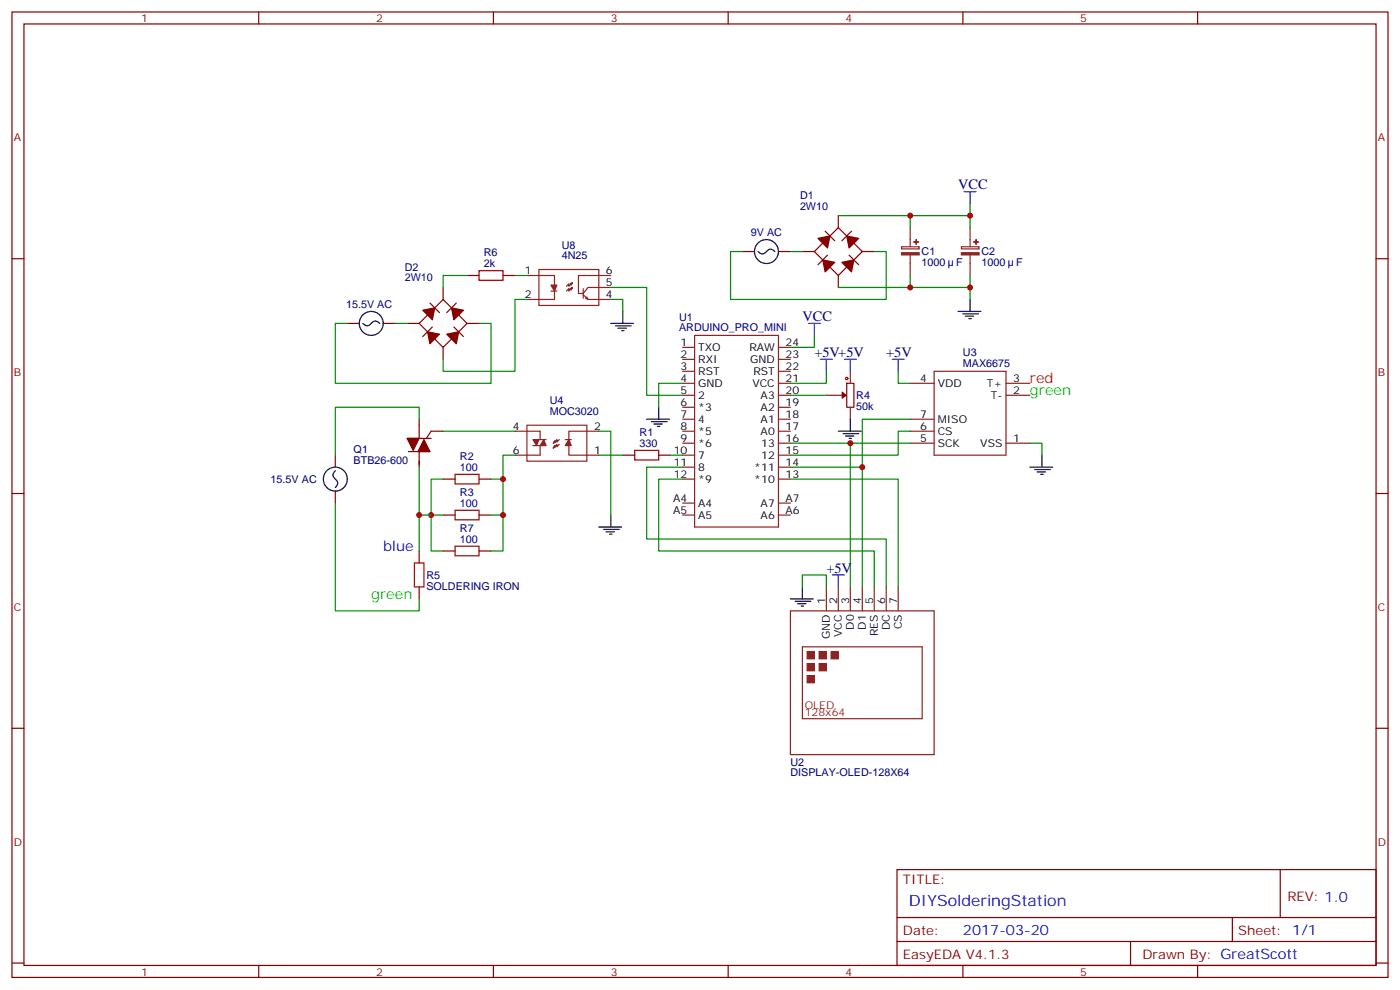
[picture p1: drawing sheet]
<svg xmlns="http://www.w3.org/2000/svg" width="412mm" height="292mm" viewBox="0 0 412 292" stroke-linecap="round" stroke-linejoin="round" font-family="sans-serif">
<g fill="none" stroke="#870000" stroke-width=".35">
<path d="M3.5 3.5h405.4v284.4h-405.4zM7.1 7.1h398.2v277.2h-398.2zM76.2 3.5v3.6M145.3 3.5v3.6M214.5 3.5v3.6M283.6 3.5v3.6M352.8 3.5v3.6M3.5 76.2h3.6M405.3 76.2h3.6M249.4 112.9h2.1v7h-2.1zM119.9 129.1h7.1M120.3 133h6.3"/>
<path d="M123.5 123.5v5.6M123.5 133v4.6M130.5 127h-3.5l-1.4 2.1M183.4 134.1h3.6M194 134.1h3.6M3.5 145.3h3.6M130.5 141.1h3.6M141.1 141.1h3.5M405.3 145.3h3.6M3.5 214.5h3.6M405.3 214.5h3.6M264.2 256.1h141.1v28.2h-141.1z"/>
<path d="M377.1 256.1v14.1M264.2 270.2h141.1M264.2 277.3h141.1M333 277.3v7M363 270.2v7.1M3.5 283.6h3.6M76.2 284.3v3.6M145.3 284.3v3.6M214.5 284.3v3.6M283.6 284.3v3.6M352.8 284.3v3.6M405.3 283.6h3.6"/>
</g>
<g fill="none" stroke="#8c2424" stroke-width=".35">
<path d="M204.6 98.8h24.7v56.4h-24.7zM201.1 116.4h3.5M201.1 119.9h3.5M201.1 112.9h3.5M201.1 105.8h3.5M201.1 102.3h3.5M201.1 109.4h3.5M229.3 116.4h3.5M229.3 119.9h3.5M229.3 112.9h3.5M229.3 105.8h3.5M229.3 102.3h3.5"/>
<path d="M229.3 109.4h3.5M243.4 116.4h4.6M250.5 109.4v3.5M250.5 119.9v3.6M268.1 112.9h7.1M275.2 109.4h21.1v24.7h-21.1zM296.3 116.4h7.1M296.3 112.9h7.1M151.7 127h7.4v2.5M155.2 125.2h17.7v10.6h-17.7zM157 131.2h2.5M158.4 129.5h2.5"/>
<path d="M159.1 131.2v2.9h-7.4M163.3 131.2l.4 .4-.7 .3zM164.7 130.9l-.7 .7v-.7l-1 1M164.7 129.5l-.7 .7v-.7l-1 1 .7-.3-.4-.4-.3 .7M166.5 129.5h1.8M167.6 131.2v2.9h8.8M176.4 127h-8.8v2.5M201.1 123.5h3.5M201.1 127h3.5M201.1 130.5h3.5M201.1 134.1h3.5M201.1 137.6h3.5"/>
<path d="M229.3 123.5h3.5M229.3 127h3.5M229.3 130.5h3.5M229.3 134.1h3.5M229.3 137.6h3.5M268.1 123.5h7.1M268.1 127h7.1M268.1 130.5h7.1M296.3 130.5h7.1M201.1 141.1h3.5M201.1 148.2h3.5M201.1 151.7h3.5"/>
<path d="M229.3 141.1h3.5M229.3 148.2h3.5M229.3 151.7h3.5M232.8 179.9h42.4v42.3h-42.4zM243.4 172.9v7M246.9 172.9v7M250.5 172.9v7M254 172.9v7M257.5 172.9v7M261.1 172.9v7M264.6 172.9v7M236.4 190.5h35.2v21.2h-35.2z"/>
</g>
<g fill="#8c2424" stroke="#8c2424" stroke-width=".35">
<path d="M237.8 191.9h2.1v2.1h-2.1z"/>
<path d="M241.3 191.9h2.1v2.1h-2.1z"/>
<path d="M237.8 195.4h2.1v2.2h-2.1z"/>
<path d="M244.8 191.9h2.1v2.1h-2.1z"/>
<path d="M237.8 199h2.1v2.1h-2.1z"/>
<path d="M241.3 195.4h2.1v2.2h-2.1z"/>
<path d="M167.6 129.5l.7 1.7h-1.8z"/>
<path d="M160.2 129.5l.7 1.7h-1.8z"/>
<path d="M157 129.5h1.7l-.7 1.7z"/>
</g>
<g fill="#870000" stroke="#870000" stroke-width=".35">
<path d="M119.9 129.1h3.6l-1.8 3.5z"/>
<path d="M124.9 129.5l1.7 3.5h-3.5z"/>
<path d="M248.1 115.5l1.1 .9-1.1 .9z"/>
</g>
<g fill="none" stroke="#a10000" stroke-width=".35">
<path d="M134.1 139.7h7v2.8h-7zM187 132.6h7v2.9h-7z"/>
<circle cx="249.4" cy="111.5" r=".35"/>
</g>
<path d="M201.1 137.6h-10.6v21.2h70.6v14.1M232.8 130.5h17.7v42.4M232.8 137.6h21.2v35.3M250.5 130.5h17.6M201.1 141.1h-7.1v21.2h63.5v10.6M232.8 141.1h31.8v31.8" fill="none" stroke="#008700" stroke-width=".35"/>
<circle cx="250.5" cy="130.5" r=".88" fill="#c00"/>
<path d="M268.1 127h-3.5v7.1h-31.8M268.1 123.5h-14.1v14.1" fill="none" stroke="#008700" stroke-width=".35"/>
<circle cx="254" cy="137.6" r=".88" fill="#c00"/>
<g fill="none" stroke="#000" stroke-width=".35">
<path d="M223.3 74.1l.6 .5a1.97 1.97 0 0 0 2.4-1l.8-.2 1.1 .7M246.9 127h6.7M248.4 127.7h4.5M249.1 128.4h2.4M250.1 129.1h.7M250.5 123.5v3.5M303.4 137.6h6.7M304.8 138.3h4.6M305.5 139h2.5M306.6 139.7h.7M306.9 134.1v3.5M176.4 155.2h6.7"/>
<path d="M177.8 155.9h4.6M178.5 156.6h2.5M179.6 157.3h.7M179.9 151.7v3.5M232.8 176.4h6.7M234.2 177.1h4.6M234.9 177.8h2.5M236 178.5h.7M236.4 172.9v3.5"/>
<circle cx="225.8" cy="74.1" r="3.5"/>
</g>
<path d="M241.7 105.8h3.5M243.4 105.8v3.6M248.7 105.8h3.5M250.5 105.8v3.6M262.8 105.8h3.5M264.6 105.8v3.6M245.2 169.3h3.5M246.9 169.3v3.6" fill="none" stroke="#00f" stroke-width=".35"/>
<g fill="none" stroke="#008700" stroke-width=".35">
<path d="M218.7 74.1h-3.5v14.1h45.9v-14.1h-3.6M232.8 74.1h3.6M246.9 63.5h38.9v3.5M268.1 63.5v3.5M285.8 81.1v3.6h-38.9M232.8 116.4h10.6M243.4 109.4v3.5h-10.6M264.6 109.4v3.5h3.5M176.4 127h3.5v24.7M176.4 134.1h7M197.6 134.1h3.5M303.4 130.5h3.5v3.6"/>
<path d="M236.4 172.9v-3.6h7v3.6"/>
</g>
<path d="M218.7 74.1h3.5M229.3 74.1h3.5M236.4 74.1h3.5M239.9 74.1l7-7.1 7.1 7.1-7.1 7zM243.1 68.1l2.8 2.8M243.8 75.1l-2.9 2.9M246.9 63.5v3.5M250.1 75.1l2.8 2.9M250.8 68.1l-2.8 2.8M254 74.1h3.5M246.9 81.1v3.6" fill="none" stroke="#870000" stroke-width=".35"/>
<g fill="#870000" stroke="#870000" stroke-width=".35">
<path d="M242.4 76.6l3.5 .7-2.8 2.8z"/>
<path d="M240.9 70.2l3.6-.7-.7 3.5z"/>
<path d="M248 77.3l3.5-.7-.7 3.5z"/>
<path d="M249.4 69.5l3.5 .7-2.8 2.8z"/>
</g>
<path d="M265.6 72.7h5.2v.6h-5.2zM268.1 67v5.7M268.1 75.1v6M283.2 72.7h5.2v.6h-5.2zM285.8 67v5.7M285.8 75.1v6" fill="none" stroke="#8c2424" stroke-width=".35"/>
<g fill="#8c2424" stroke="#8c2424" stroke-width=".35">
<path d="M265.6 74.4h5.2v.7h-5.2z"/>
<path d="M269.2 71.3h1.4z"/>
<path d="M269.9 70.6v1.4z"/>
<path d="M283.2 74.4h5.2v.7h-5.2z"/>
<path d="M286.8 71.3h1.4z"/>
<path d="M287.5 70.6v1.4z"/>
</g>
<circle cx="268.1" cy="63.5" r=".88" fill="#c00"/>
<path d="M268.1 81.1v3.6" fill="none" stroke="#008700" stroke-width=".35"/>
<circle cx="268.1" cy="84.7" r=".88" fill="#c00"/>
<path d="M284 56.4h3.5M285.8 56.4v3.6" fill="none" stroke="#00f" stroke-width=".35"/>
<path d="M285.8 60v3.5" fill="none" stroke="#008700" stroke-width=".35"/>
<circle cx="285.8" cy="63.5" r=".88" fill="#c00"/>
<path d="M238.1 95.2h3.6M239.9 95.2v3.6" fill="none" stroke="#00f" stroke-width=".35"/>
<path d="M239.9 98.8v3.5h-7.1M285.8 84.7v3.5" fill="none" stroke="#008700" stroke-width=".35"/>
<path d="M122.1 165.8h2.8v7.1h-2.8z" fill="none" stroke="#a10000" stroke-width=".35"/>
<path d="M98.8 134.1v3.5M98.8 144.6v3.6M123.5 162.3v3.5M123.5 172.9v3.5" fill="none" stroke="#870000" stroke-width=".35"/>
<g fill="none" stroke="#000" stroke-width=".35">
<path d="M282.2 91.7h6.7M283.6 92.4h4.6M284.3 93.1h2.5M285.4 93.8h.7M285.8 88.2v3.5M98.8 138.6l-.5 .7a1.97 1.97 0 0 0 .9 2.3l.3 .8-.7 1.2"/>
<circle cx="98.8" cy="141.1" r="3.5"/>
</g>
<circle cx="285.8" cy="84.7" r=".88" fill="#c00"/>
<g fill="none" stroke="#000" stroke-width=".35">
<path d="M106.9 95.2l.6 .6a1.97 1.97 0 0 0 2.4-1l.8-.3 1.1 .7M179.9 95.2h6.7M181.3 96h4.6M182 96.7h2.5M183.1 97.4h.7M183.4 91.7v3.5M194 119.9v3.6M190.5 123.5h6.7M191.9 124.2h4.6M192.6 124.9h2.5M193.7 125.6h.7"/>
<circle cx="109.4" cy="95.2" r="3.5"/>
</g>
<g fill="none" stroke="#008700" stroke-width=".35">
<path d="M102.3 95.2h-3.5v17.7h45.8v-17.7h-3.5M116.4 95.2h3.5M137.6 81.1h-7.1v3.6M151.7 81.1h3.5M155.2 88.2h-3.5v21.2h-21.2v-3.6M179.9 84.7h10.6v31.7h10.6M179.9 88.2h3.5v3.5M201.1 112.9h-7.1v7M123.5 137.6v24.7M123.5 123.5v-3.6h-24.7v14.2M130.5 127h21.2M151.7 134.1h-3.5v7h-3.6"/>
<path d="M98.8 148.2v31.7h24.7v-3.5M148.2 141.1v10.6h-3.6"/>
</g>
<g fill="none" stroke="#870000" stroke-width=".35">
<path d="M102.3 95.2h3.5M112.9 95.2h3.5M119.9 95.2h3.6M126.6 89.3l2.9 2.8M127.4 96.3l-2.9 2.8M130.5 88.2l7.1 7-7.1 7.1-7-7.1zM130.5 84.7v3.5M133.7 96.3l2.8 2.8M134.4 89.3l-2.8 2.8M137.6 95.2h3.5M137.6 81.1h3.5M148.2 81.1h3.5"/>
<path d="M130.5 102.3v3.5M130.5 151.7h3.6M141.1 151.7h3.5M130.5 162.3h3.6M141.1 162.3h3.5"/>
</g>
<g fill="#870000" stroke="#870000" stroke-width=".35">
<path d="M125.9 97.7l3.6 .7-2.9 2.8z"/>
<path d="M124.5 91.4l3.6-.7-.7 3.5z"/>
<path d="M131.6 98.4l3.5-.7-.7 3.5z"/>
<path d="M133 90.7l3.5 .7-2.8 2.8z"/>
</g>
<path d="M158.7 79.4h17.7v10.6h-17.7zM155.2 81.1h8.1v2.9M162.3 85.7h1.7M163.3 85.7v2.5h-8.1M167.9 83.6l.7-.3-.3 .7zM168.6 83.3l-1 1v-.7l-.7 .7M168.6 84.7l-.3 .7-.4-.4 .7-.3-1 1v-.7l-.7 .7M171.8 85v2.8M171.8 86.8l1.4 1.4M172.5 87.8l.4-.3 .3 .7zM173.2 88.2h6.7M179.9 81.1h-9.5v5.3h1.4l1.4-1.7h6.7" fill="none" stroke="#8c2424" stroke-width=".35"/>
<path d="M162.3 84h1.7l-.7 1.7z" fill="#8c2424" stroke="#8c2424" stroke-width=".35"/>
<path d="M141.1 79.7h7.1v2.9h-7.1zM134.1 150.3h7v2.8h-7zM134.1 160.9h7v2.8h-7z" fill="none" stroke="#a10000" stroke-width=".35"/>
<circle cx="148.2" cy="141.1" r=".88" fill="#c00"/>
<path d="M148.2 151.7v10.6h-3.6" fill="none" stroke="#008700" stroke-width=".35"/>
<circle cx="148.2" cy="151.7" r=".88" fill="#c00"/>
<path d="M130.5 151.7h-3.5v10.6h3.5M130.5 141.1h-3.5v10.6" fill="none" stroke="#008700" stroke-width=".35"/>
<circle cx="127" cy="151.7" r=".88" fill="#c00"/>
<path d="M123.5 151.7h3.5" fill="none" stroke="#008700" stroke-width=".35"/>
<circle cx="123.5" cy="151.7" r=".88" fill="#c00"/>
<text font-size="4.6" fill="#00f" x="267.8" y="266.7">DIYSolderingStation</text>
<g font-size="4.2" fill="#000080">
<text x="282.2" y="55.7">VCC</text>
<text x="236.4" y="94.5">VCC</text>
<text x="239.9" y="105.1">+5V+5V</text>
<text x="261.1" y="105.1">+5V</text>
<text x="243.4" y="168.6">+5V</text>
</g>
<text font-size="4.2" fill="#f00" x="303.4" y="112.9">red</text>
<g font-size="4.2" fill="#0f0">
<text x="303.4" y="116.4">green</text>
<text x="109.4" y="176.4">green</text>
</g>
<g font-size="4.2" fill="#00f">
<text x="112.9" y="162.3">blue</text>
<text x="283.6" y="275.5">2017-03-20</text>
</g>
<g font-size="3.9" fill="#800">
<text x="266" y="260.4">TITLE:</text>
<text x="379.2" y="265.3">REV: 1.0</text>
<text x="266" y="275.5">Date:</text>
<text x="364.8" y="275.5">Sheet: 1/1</text>
<text x="266" y="282.6">EasyEDA V4.1.3</text>
<text x="336.5" y="282.6">Drawn By: GreatScott</text>
</g>
<g font-size="3.2" fill="#800">
<text x="41.6" y="6.5">1</text>
<text x="110.8" y="6.5">2</text>
<text x="179.9" y="6.5">3</text>
<text x="249.1" y="6.5">4</text>
<text x="318.2" y="6.5">5</text>
<text x="4.1" y="41.6">A</text>
<text x="405.9" y="41.6">A</text>
<text x="4.1" y="110.8">B</text>
<text x="405.9" y="110.8">B</text>
<text x="4.1" y="179.9">C</text>
<text x="405.9" y="179.9">C</text>
<text x="4.1" y="249.1">D</text>
<text x="405.9" y="249.1">D</text>
<text x="41.6" y="287.3">1</text>
<text x="110.8" y="287.3">2</text>
<text x="179.9" y="287.3">3</text>
<text x="249.1" y="287.3">4</text>
<text x="318.2" y="287.3">5</text>
</g>
<g font-size="3.2" fill="#000080">
<text x="235.7" y="58.6">D1</text>
<text x="235.7" y="61.7">2W10</text>
<text x="221.2" y="69.5">9V AC</text>
<text x="142.5" y="75.5">R6</text>
<text x="165.5" y="76.4">4N25</text>
<text x="165.5" y="73.2">U8</text>
<text x="271.5" y="75.2">C1</text>
<text x="289.1" y="75.2">C2</text>
<text x="119.2" y="82.9">2W10</text>
<text x="119.2" y="79.7">D2</text>
<text x="142.5" y="78.7">2k</text>
<text x="271.5" y="78.4">1000</text>
<text x="281.7" y="78.4">F</text>
<text x="289.1" y="78.4">1000</text>
<text x="299.3" y="78.4">F</text>
<text x="102" y="90.7">15.5V AC</text>
<text x="200" y="94.6">U1</text>
<text x="200" y="97.5">ARDUINO_PRO_MINI</text>
<text x="283.6" y="104.8">U3</text>
<text x="283.6" y="108.1">MAX6675</text>
<text x="161.9" y="119.1">U4</text>
<text x="252.2" y="117.5">R4</text>
<text x="161.9" y="122.2">MOC3020</text>
<text x="252.2" y="120.8">50k</text>
<text x="188.4" y="131.6">330</text>
<text x="188.4" y="128.4">R1</text>
<text x="104.2" y="136.7">BTB26-600</text>
<text x="104.2" y="133.5">Q1</text>
<text x="135.5" y="135.5">R2</text>
<text x="79.7" y="142.2">15.5V AC</text>
<text x="135.5" y="138.6">100</text>
<text x="135.5" y="149.2">100</text>
<text x="135.5" y="146.1">R3</text>
<text x="135.5" y="159.8">100</text>
<text x="135.5" y="156.6">R7</text>
<text x="125.6" y="173.7">SOLDERING IRON</text>
<text x="125.6" y="170.5">R5</text>
<text x="232.8" y="225.5">U2</text>
<text x="232.8" y="228.7">DISPLAY-OLED-128X64</text>
</g>
<g font-size="3.2">
<text x="154.6" y="80.8">1</text>
<text x="178.5" y="80.8">6</text>
<text x="154.6" y="87.8">2</text>
<text x="178.5" y="87.8">4</text>
<text x="178.5" y="84.3">5</text>
<text x="200.5" y="102">1</text>
<text x="231.4" y="102">24</text>
<text x="200.5" y="105.5">2</text>
<text x="205.7" y="106.9">RXI</text>
<text x="205.7" y="103.4">TXO</text>
<text x="220.7" y="103.4">RAW</text>
<text x="221" y="106.9">GND</text>
<text x="231.4" y="105.5">23</text>
<text x="200.5" y="112.5">4</text>
<text x="200.5" y="109">3</text>
<text x="205.7" y="113.9">GND</text>
<text x="205.7" y="110.4">RST</text>
<text x="221.6" y="113.9">VCC</text>
<text x="221.9" y="110.4">RST</text>
<text x="231.4" y="109">22</text>
<text x="231.4" y="112.5">21</text>
<text x="271" y="112.5">4</text>
<text x="276.2" y="113.9">VDD</text>
<text x="290.7" y="113.9">T+</text>
<text x="298.4" y="112.5">3</text>
<text x="200.5" y="116.1">5</text>
<text x="200.5" y="119.6">6</text>
<text x="205.7" y="117.5">2</text>
<text x="224.1" y="117.5">A3</text>
<text x="231.4" y="119.6">19</text>
<text x="231.4" y="116.1">20</text>
<text x="291.9" y="117.5">T-</text>
<text x="298.4" y="116.1">2</text>
<text x="200.5" y="123.1">7</text>
<text x="205.7" y="121">*3</text>
<text x="205.7" y="124.5">4</text>
<text x="224.1" y="124.5">A1</text>
<text x="224.1" y="121">A2</text>
<text x="231.4" y="123.1">18</text>
<text x="271" y="123.1">7</text>
<text x="276.2" y="124.5">MISO</text>
<text x="151.1" y="126.6">4</text>
<text x="175" y="126.6">2</text>
<text x="200.5" y="126.6">8</text>
<text x="200.5" y="130.2">9</text>
<text x="205.7" y="128.1">*5</text>
<text x="205.7" y="131.6">*6</text>
<text x="224.1" y="128.1">A0</text>
<text x="224.2" y="131.6">13</text>
<text x="231.4" y="130.2">16</text>
<text x="231.4" y="126.6">17</text>
<text x="271" y="126.6">6</text>
<text x="271" y="130.2">5</text>
<text x="276.2" y="128.1">CS</text>
<text x="276.2" y="131.6">SCK</text>
<text x="288.8" y="131.6">VSS</text>
<text x="298.4" y="130.2">1</text>
<text x="151.1" y="133.7">6</text>
<text x="175" y="133.7">1</text>
<text x="198.5" y="133.7">10</text>
<text x="198.5" y="137.2">11</text>
<text x="205.7" y="135.1">7</text>
<text x="224.2" y="135.1">12</text>
<text x="231.4" y="137.2">14</text>
<text x="231.4" y="133.7">15</text>
<text x="198.5" y="140.8">12</text>
<text x="205.7" y="138.6">8</text>
<text x="205.7" y="142.2">*9</text>
<text x="222.2" y="142.2">*10</text>
<text x="222.2" y="138.6">*11</text>
<text x="231.4" y="140.8">13</text>
<text x="198.3" y="147.8">A4</text>
<text x="205.7" y="149.2">A4</text>
<text x="224.1" y="149.2">A7</text>
<text x="231.4" y="147.8">A7</text>
<text x="198.3" y="151.3">A5</text>
<text x="205.7" y="152.8">A5</text>
<text x="224.1" y="152.8">A6</text>
<text x="231.4" y="151.3">A6</text>
<text x="243.1" y="177.8" transform="rotate(-90 243.1 177.8)">1</text>
<text x="246.6" y="177.8" transform="rotate(-90 246.6 177.8)">2</text>
<text x="250.1" y="177.8" transform="rotate(-90 250.1 177.8)">3</text>
<text x="253.6" y="177.8" transform="rotate(-90 253.6 177.8)">4</text>
<text x="257.2" y="177.8" transform="rotate(-90 257.2 177.8)">5</text>
<text x="260.7" y="177.8" transform="rotate(-90 260.7 177.8)">6</text>
<text x="264.2" y="177.8" transform="rotate(-90 264.2 177.8)">7</text>
<text x="251.5" y="185.4" transform="rotate(-90 251.5 185.4)">D0</text>
<text x="255.1" y="185.4" transform="rotate(-90 255.1 185.4)">D1</text>
<text x="262.1" y="185.6" transform="rotate(-90 262.1 185.6)">DC</text>
<text x="265.6" y="185.4" transform="rotate(-90 265.6 185.4)">CS</text>
<text x="244.5" y="188.3" transform="rotate(-90 244.5 188.3)">GND</text>
<text x="248" y="187.6" transform="rotate(-90 248 187.6)">VCC</text>
<text x="258.6" y="187.4" transform="rotate(-90 258.6 187.4)">RES</text>
</g>
<g font-size="3.2" fill="#8d2323">
<text x="237.1" y="208.8">OLED</text>
<text x="237.1" y="211">128x64</text>
</g>
</svg>
